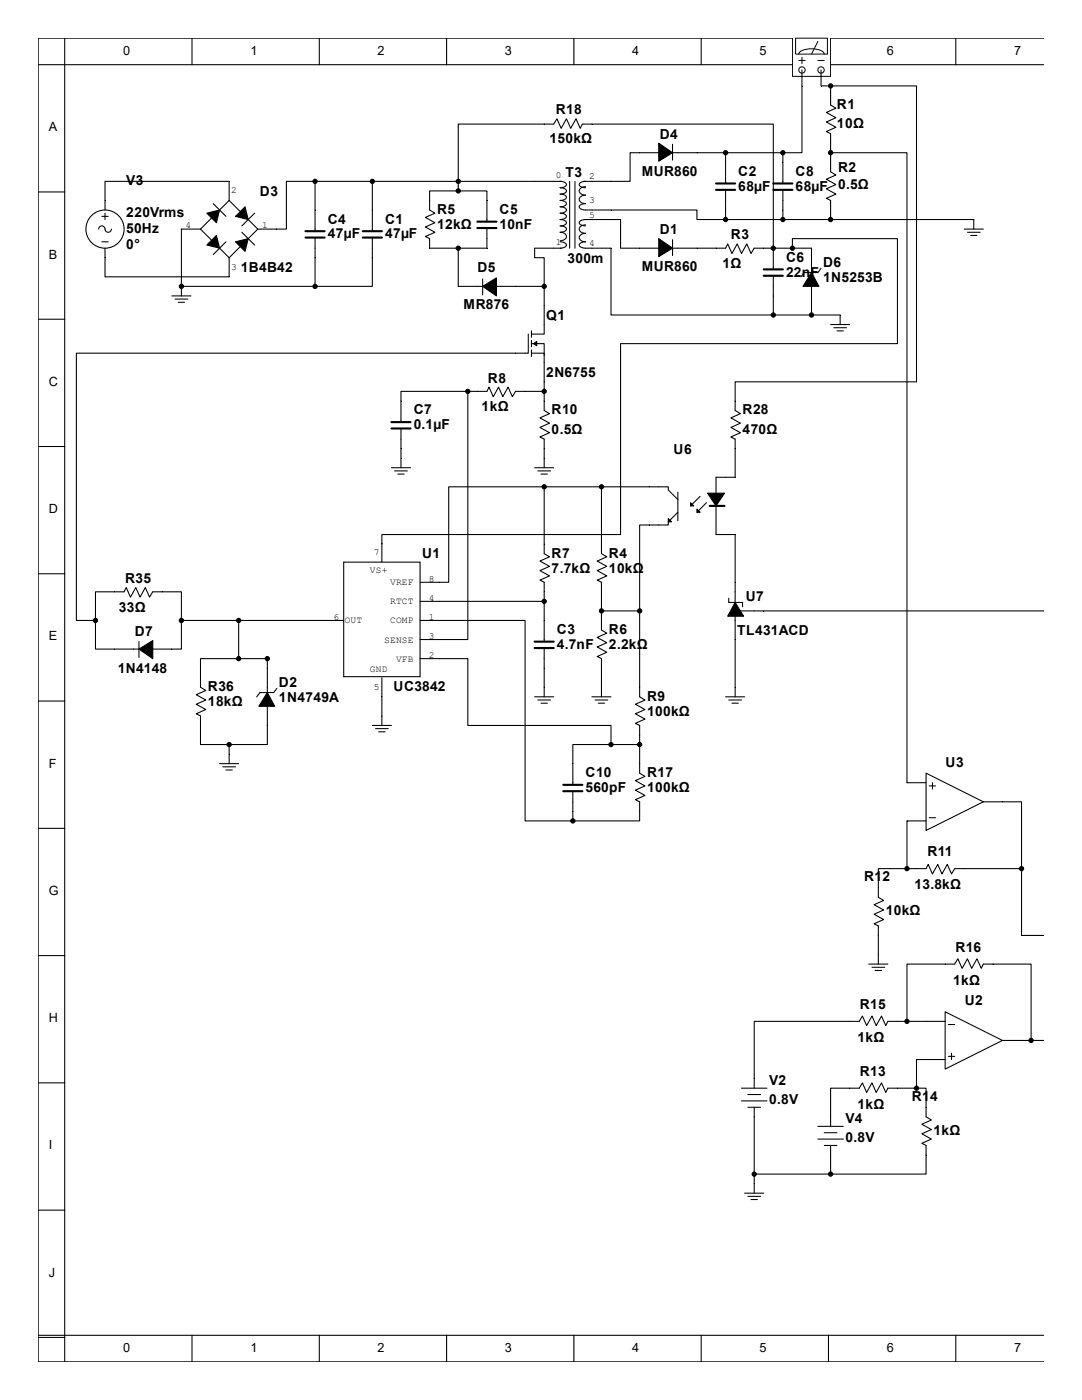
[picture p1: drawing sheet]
<svg xmlns="http://www.w3.org/2000/svg" width="216mm" height="279mm" viewBox="0 0 216 279" stroke-linecap="round" stroke-linejoin="round" font-family="sans-serif">
<g fill="none" stroke="#000" stroke-width=".21">
<path d="M7.6 12.9h200.7M12.9 7.6v264.2M38.3 7.6v5.3M63.7 7.6v5.3M89.1 7.6v5.3M114.5 7.6v5.3M139.9 7.6v5.3M165.3 7.6v5.3M165.7 19v2l1.1 .6-1.9 .8 1.9 1.1-1.9 .8 1.9 1.1-1.9 .8 .8 .5v1.9M190.7 7.6v5.3M208.3 7.6h-200.7v264.2h200.7M7.6 38.3h5.3"/>
<path d="M62.9 36.2h-5.8v9.5h-5.7M62.9 36.2v9.9M62.9 36.2h49.1M74.3 36.2v9.9M91.4 38.1h-5.7v3.8l1.1 .6-1.9 .9 1.9 1-1.9 .9 1.9 1.1-1.9 .8 .8 .4v1.9h11.5v-4M91.4 38.1h5.8v6.1M111.8 36.2a1.14 1.14 0 0 1 1.2 .6 1.14 1.14 0 0 1-1.2 .7 1.14 1.14 0 0 1 1.2 .6 1.14 1.14 0 0 1-1.2 .6 1.14 1.14 0 0 1 1.2 .7 1.14 1.14 0 0 1-1.2 .6 1.14 1.14 0 0 1 1.2 .6 1.14 1.14 0 0 1-1.2 .7 1.14 1.14 0 0 1 1.2 .6 1.14 1.14 0 0 1-1.2 .6 1.14 1.14 0 0 1 1.2 .7 1.14 1.14 0 0 1-1.2 .6 1.14 1.14 0 0 1 1.2 .6 1.14 1.14 0 0 1-1.2 .7 1.14 1.14 0 0 1 1.2 .6 1.14 1.14 0 0 1-1.2 .7 .89 .89 0 0 1 1 .3 .89 .89 0 0 1 0 1l-1 .3M113.7 36.2v13.3M114.7 36.2v13.3M116.4 36.2h9.3v-5.7h19.1v6.1M116.8 36.2a1.14 1.14 0 0 0-1.2 .6 1.14 1.14 0 0 0 1.2 .7M116.8 37.3a.89 .89 0 0 0-1 .3 .89 .89 0 0 0 0 1l1 .3a.89 .89 0 0 0-1 .4 .89 .89 0 0 0 0 1l1 .3a1.14 1.14 0 0 0-1.2 .7 1.14 1.14 0 0 0 1.2 .6h22.3v1.9h5.7"/>
<path d="M118.1 24.8h-1.9l-.4 .8-.9-1.9-1 1.9-.9-1.9-1 1.9-.9-1.9-.6 1.1h-19.1v13.3M134.2 28.8v3.2M144.8 37.9v5.9M156.2 32.4v4.2M156.2 37.9v5.9M165.7 32.4v1.9l1.1 .6-1.9 .9 1.9 1-1.9 .9 1.9 1-1.9 .9 .8 .4v3.8M20.3 43.2h1.3M20.3 48.3h1.3M21 49.5v5.7h24.7v-3.8M21 42.5v1.3M22.2 45.7a.68 .68 0 0 1-.8 .6 .68 .68 0 0 1-.5-.8 .64 .64 0 0 0-.7-.4 .64 .64 0 0 0-.5 .6M34.3 59.1h3.8"/>
<path d="M34.9 59.7h2.6M36.2 57.1h.1M36.2 57.1h26.7M40 45.7h-3.8v13.4M40 45.7l5.7 5.7M42.5 40.6l2.6 2.6M45.1 48.3l-2.6 2.5M45.7 40v-3.8h-24.7v5.7M45.7 40l-5.7 5.7M45.7 40l5.7 5.7M48.3 46.4l2.5 2.5M50.8 42.5l-2.5 2.6"/>
<path d="M51.4 45.7l-5.7 5.7M62.9 47.4v9.7M74.3 47.4v9.7h-11.4M91.4 49.5v7.6h17.2M96.3 55.7v3.1M108.6 57.1v9.6h-2.6M111.8 48.3a1.14 1.14 0 0 1 1.2 .6 1.14 1.14 0 0 1-1.2 .6M112 49.5h-5.3v1.9h1.9v5.7M116.8 45.1a1.14 1.14 0 0 1-1.2-.6 1.14 1.14 0 0 1 1.2-.7h7v5.7h21l.4-.8 .8 1.9 1.1-1.9 .9 1.9 1-1.9 .9 1.9 .6-1.1h11.4v13.4M116.8 44.9a.89 .89 0 0 0-1 .3 .89 .89 0 0 0 0 1l1 .4a.89 .89 0 0 0-1 .3 .89 .89 0 0 0 0 1l1 .4a1.14 1.14 0 0 0-1.2 .6 1.14 1.14 0 0 0 1.2 .6h5.1v13.4h32.4M134.2 47.8v3.2M144.8 43.8h49.5v1.9"/>
<path d="M154.3 49.5v4.3M154.3 55v7.9M158.1 49.5v-1.9h21v21h-55.3v38.1h-47.6v1.9M163.8 53.6l-.6 .8h-2.8l-.6 .8M192.4 45.7h3.8M193 46.4h2.6M193.7 47h1.2M7.6 63.7h5.3M35.6 60.3h1.2M93.3 78.1h3.9l.4-.8 .8 1.9 1.1-1.9 .8 1.9 1.1-1.9 .8 1.9 .7-1.1h5.7M93.3 78.1h-13.3v6.1M93.3 78.1v49.5h-9.5"/>
<path d="M105.4 66.7v3.8h-90.2v53.3h3.8M106 68.6h2.6v2.3M106 70.5h2.6v11.4l1 .7-1.9 .8 1.9 1.1-1.9 .8 1.9 1.1-1.9 .8 .9 .4v5.7M106 66v1.3M106 67.9v1.3M106 69.8v1.3M154.3 62.9h13.3v1.9M165.7 64.8h3.8M166.4 65.4h2.5M167 66h1.3M7.6 89.1h5.3M78.1 93.3h3.8"/>
<path d="M78.7 94h2.6M79.4 94.6h1.2M80 85.5v7.8M106.7 93.3h3.8M107.3 94h2.6M107.9 94.6h1.3M108.6 97.2h24.7v.6l2 1.9M108.6 97.2v13.3l1 .6-1.9 .9 1.9 1-1.9 .9 1.9 1-1.9 .9 .9 .4v11.9M108.6 97.2h-19.1v19h-5.7M120 97.2v13.3l1.1 .6-1.9 .9 1.9 1-1.9 .9 1.9 1-1.9 .9 .8 .4v9.5l1.1 .7-1.9 .8 1.9 1.1-1.9 .8 1.9 1.1-1.9 .8 .8 .4v7.7M135.3 98.2v5.7M139.7 99.1l-1.9 1.9"/>
<path d="M146.7 80v1.9l1 .7-1.9 .8 1.9 1.1-1.9 .8 1.9 1.1-1.9 .8 .9 .4v7.6h-3.8v11.5h3.8v32.4M7.6 114.5h5.3M68.6 112.2h15.2v22.8h-15.2zM76.2 108.4v3.8M135.3 102.2l-2 1.9v.7h-3.8M141 100.3l-1.9 1.9M145.4 119.4v.8h2.8v.9M7.6 139.9h5.3M19 123.8v-5.7h5.8l.4-.8 .8 1.9 1.1-1.9 .8 1.9 1.1-1.9 .8 1.9 .7-1.1h5.7v5.7M19 123.8v5.7h17.2v-5.7M27.7 128.1v3.1M36.2 123.8h32.4"/>
<path d="M47.6 131.4h-7.6v5.8l1.1 .6-1.9 .8 1.9 1.1-1.9 .8 1.9 1.1-1.9 .9 .8 .4v5.7h5.7M47.6 131.4h5.7v17.2h-7.6M47.6 123.8v7.6M55.2 137.4l-.6 .8h-2.7l-.7 .9M76.2 135.3v9.5M83.8 131.4h9.5v13.4h28.6v3.8M83.8 123.8h21v40h9.5M83.8 120h24.8M106.7 139.1h3.8M107.3 139.7h2.6M108.6 129.3v9.8M118.1 139.1h3.8"/>
<path d="M118.7 139.7h2.6M120 121.9h7.6v17.2l1.1 .6-1.9 .8 1.9 1.1-1.9 .9 1.9 1-1.9 .9 .8 .4v9.5l1.1 .6-1.9 .9 1.9 1-1.9 .9 1.9 1.1-1.9 .8 .8 .4v3.8h-13.3M144.8 139.1h3.8M145.4 139.7h2.6M147.7 121.9h4.7M43.8 152.4h3.8M44.4 153h2.6M45.1 153.7h1.3M45.7 148.6v3.8M74.3 144.8h3.8M74.9 145.4h2.6M75.6 146h1.2"/>
<path d="M107.9 140.3h1.3M114.3 157.9v5.9M119.4 140.3h1.2M121.9 148.6h-7.6v8M121.9 148.6h5.7M146 140.3h1.3M7.6 165.3h5.3M7.6 190.7h5.3M7.6 216.1h5.3M7.6 241.5h5.3M7.6 266.9h5.3M7.6 266.5h200.7"/>
<path d="M38.3 266.5v5.3M63.7 266.5v5.3M89.1 266.5v5.3M114.5 266.5v5.3M139.9 266.5v5.3M165.3 266.5v5.3M190.7 266.5v5.3"/>
<circle cx="21" cy="45.7" r="3.8"/>
</g>
<g fill="#000" stroke="#000" stroke-width=".21">
<path d="M131.4 28.6l2.8 1.9-2.8 1.7zM41.3 42.5l2.5-.6-.6 2.5zM41.3 48.9l1.9-1.9 .6 2.5zM96.3 57.1l2.8-1.6v3.6zM131.4 47.6l2.8 1.9-2.8 1.7zM161.9 54.4l1.5 2.7h-3.2zM106.5 68.6l.6-.4v.8zM27.7 129.5l2.8-1.7v3.6zM146.7 120.2l1.7 2.8h-3.2zM53.3 138.2l1.5 2.8h-3.2z"/>
<path d="M47 48.3l2.5-.7-.6 2.6z" fill-rule="evenodd"/>
<path d="M47 43.2l1.9-1.9 .6 2.5z" fill-rule="evenodd"/>
<path d="M141.2 98.4h3.4l-1.7 2.6z" fill-rule="evenodd"/>
<path d="M133.3 103.5l.7 .6h-.7z" fill-rule="evenodd"/>
<path d="M137.8 100.3l.6 .7h-.6z" fill-rule="evenodd"/>
<path d="M139.1 101.6l.6 .6h-.6z" fill-rule="evenodd"/>
<circle cx="62.9" cy="36.2" r=".42"/>
<circle cx="74.3" cy="36.2" r=".42"/>
<circle cx="91.4" cy="38.1" r=".42"/>
<circle cx="91.4" cy="36.2" r=".42"/>
<circle cx="144.8" cy="30.5" r=".42"/>
<circle cx="36.2" cy="57.2" r=".42"/>
<circle cx="62.9" cy="57.1" r=".42"/>
<circle cx="91.4" cy="49.5" r=".42"/>
<circle cx="108.6" cy="57.2" r=".42"/>
<circle cx="144.8" cy="43.8" r=".42"/>
<circle cx="154.3" cy="49.5" r=".42"/>
<circle cx="156.2" cy="43.8" r=".42"/>
<circle cx="158.1" cy="49.5" r=".42"/>
<circle cx="165.7" cy="43.8" r=".42"/>
<circle cx="93.3" cy="78.1" r=".42"/>
<circle cx="108.6" cy="78.1" r=".42"/>
<circle cx="154.3" cy="62.9" r=".42"/>
<circle cx="161.9" cy="62.9" r=".42"/>
<circle cx="108.6" cy="97.2" r=".42"/>
<circle cx="120" cy="97.2" r=".42"/>
<circle cx="19" cy="123.8" r=".42"/>
<circle cx="36.2" cy="123.8" r=".42"/>
<circle cx="47.6" cy="131.4" r=".42"/>
<circle cx="47.6" cy="123.8" r=".42"/>
<circle cx="53.3" cy="131.4" r=".42"/>
<circle cx="108.6" cy="120" r=".42"/>
<circle cx="120" cy="121.9" r=".42"/>
<circle cx="127.6" cy="121.9" r=".42"/>
<circle cx="45.7" cy="148.6" r=".42"/>
<circle cx="121.9" cy="148.6" r=".42"/>
<circle cx="127.6" cy="148.6" r=".42"/>
<circle cx="114.3" cy="163.8" r=".42"/>
</g>
<g fill="none" stroke="#000" stroke-width=".42">
<path d="M142.9 36.6h3.8M142.9 37.9h3.8M154.3 36.6h3.8M154.3 37.9h3.8M61 46.1h3.8M61 47.4h3.8M72.4 46.1h3.8M72.4 47.4h3.8M95.2 44.2h3.9M95.2 45.5h3.9M152.4 53.8h3.8M152.4 55h3.8"/>
<path d="M78.1 84.2h3.8M78.1 85.5h3.8M141.6 101h3M106.7 128.1h3.8M106.7 129.3h3.8M112.4 156.6h3.8M112.4 157.9h3.8"/>
</g>
<path d="M158.2 7.6h7.5v7.6h-7.5z" fill="#fff"/>
<path d="M158.1 7.6v7.6h7.6v-7.6" fill="none" stroke="#000" stroke-width=".2"/>
<path d="M158.8 7.7h6.3v3.1h-6.3z" fill="#fff"/>
<path d="M158.7 7.6h6.4v3.2h-6.4zM163.2 8.3l-1.3 2.5" fill="none" stroke="#000" stroke-width=".2"/>
<g fill="#fff" stroke="#000" stroke-width=".2">
<circle cx="160" cy="14" r=".64"/>
<circle cx="163.8" cy="14" r=".64"/>
</g>
<g fill="none" stroke="#000" stroke-width=".21">
<path d="M160 14v16.5h-3.8M163.8 14v3.1h1.9M165.7 17.1h17.2v59.1h-36.2v3.8M165.7 17.1v1.9M118.1 24.8h36.2v24.7M144.8 30.5h11.4M156.2 30.5v1.9M165.7 30.5h15.3v125.7h3.8M165.7 28.6v3.8M129.5 104.8h-1.9v17.1M152.4 121.9h55.9M184.8 154.3l11.4 5.7-11.4 5.7z"/>
<path d="M185.4 156.8h1.3M186.1 156.2v1.3M181 173.4h3.8l.4-.9 .9 1.9 1-1.9 .9 1.9 1-1.9 .9 1.9 .6-1h13.3M181 173.4h-5.7v5.7l1 .6-1.9 .9 1.9 1-1.9 .9 1.9 1-1.9 .9 .9 .4v7.6M184.8 163.8h-3.8v9.6M185.4 163.2h1.3M196.2 160h7.6v13.4M203.8 173.4v13.3h4.5M173.4 192.4h3.8M174 193h2.5M174.6 193.7h1.3M148 217.2h5"/>
<path d="M148 219.7h5M149.2 218.4h2.6M181 203.8v-11.4h9.5l.6-1.1 .9 2 1-2 .9 2 1-2 .9 2 .4-.9h9.5v15.2M182.9 217.2h-5.7l-.5 .8-.8-1.9-1.1 1.9-.8-1.9-1.1 1.9-.8-1.9-.7 1.1h-5.7v7.6M182.9 217.2h1.9v5.7l1 .6-1.9 .9 1.9 1-1.9 .9 1.9 1-1.9 .9 .9 .4v5.7h-19.1M188.6 201.9l11.4 5.7-11.4 5.8zM188.6 203.8h-11.4l-.5 .9-.8-1.9-1.1 1.9-.8-1.9-1.1 1.9-.8-1.9-.7 1h-20.9v13.4M188.6 211.5h-5.7v5.7M189.2 204.5h1.3M189.2 210.8h1.3M189.9 210.2v1.3M200 207.6h8.3"/>
<path d="M148.6 238.1h3.8M149.2 238.8h2.6M149.2 221h2.6M149.9 239.4h1.2M150.5 221v17.1M150.5 234.3h15.2M163.2 224.8h5.1M163.2 227.3h5.1M164.5 226.1h2.5M164.5 228.6h2.5M165.7 228.6v5.7"/>
</g>
<path d="M159.4 10.8a2.38 2.38 0 0 1 2.5-1.1 2.38 2.38 0 0 1 2.6 1.1M159.4 12.1h1.3M160 11.4v1.3M163.2 12.1h1.3" fill="none" stroke="#000" stroke-width=".2"/>
<g fill="#000" stroke="#000" stroke-width=".21">
<circle cx="165.7" cy="17.1" r=".42"/>
<circle cx="156.2" cy="30.5" r=".42"/>
<circle cx="165.7" cy="30.5" r=".42"/>
<circle cx="181" cy="173.4" r=".42"/>
<circle cx="203.8" cy="173.4" r=".42"/>
<circle cx="181" cy="203.8" r=".42"/>
<circle cx="182.9" cy="217.2" r=".42"/>
<circle cx="205.7" cy="207.6" r=".42"/>
<circle cx="150.5" cy="234.3" r=".42"/>
<circle cx="165.7" cy="234.3" r=".42"/>
</g>
<g font-size="2.7">
<text x="110.9" y="22.8">R18</text>
<text x="167" y="21.8">R1</text>
<text x="109.6" y="28.5">150kΩ</text>
<text x="131.7" y="27.7">D4</text>
<text x="167" y="25.6">10Ω</text>
<text x="112.8" y="35.3">T3</text>
<text x="128.1" y="35.1">MUR860</text>
<text x="147.3" y="35.1">C2</text>
<text x="158.7" y="35.1">C8</text>
<text x="167.2" y="34.2">R2</text>
<text x="25.2" y="37">V3</text>
<text x="51.9" y="39.1">D3</text>
<text x="147.3" y="38.1">68µF</text>
<text x="158.7" y="38.1">68µF</text>
<text x="167.2" y="37.6">0.5Ω</text>
<text x="25.2" y="43.3">220Vrms</text>
<text x="25.2" y="46.5">50Hz</text>
<text x="65.4" y="44.6">C4</text>
<text x="65.4" y="47.6">47µF</text>
<text x="76.8" y="44.6">C1</text>
<text x="76.8" y="47.6">47µF</text>
<text x="87.2" y="42.7">R5</text>
<text x="87.2" y="45.7">12kΩ</text>
<text x="99.7" y="42.7">C5</text>
<text x="99.7" y="45.7">10nF</text>
<text x="131.7" y="46.7">D1</text>
<text x="145.8" y="47.8">R3</text>
<text x="25.2" y="49.7">0°</text>
<text x="113.2" y="52.5">300m</text>
<text x="144.1" y="53.5">1Ω</text>
<text x="156.8" y="52.2">C6</text>
<text x="164.3" y="53.3">D6</text>
<text x="48" y="54.4">1B4B42</text>
<text x="95.2" y="54.4">D5</text>
<text x="128.1" y="54.1">MUR860</text>
<text x="156.8" y="55.2">22nF</text>
<text x="164.3" y="56.3">1N5253B</text>
<text x="92.5" y="61.8">MR876</text>
<text x="109" y="63.9">Q1</text>
<text x="97.4" y="76.4">R8</text>
<text x="109" y="75.3">2N6755</text>
<text x="82.5" y="82.7">C7</text>
<text x="96.1" y="82.1">1kΩ</text>
<text x="110.1" y="82.7">R10</text>
<text x="148.2" y="82.7">R28</text>
<text x="82.5" y="85.7">0.1µF</text>
<text x="110.1" y="86.5">0.5Ω</text>
<text x="148.2" y="86.5">470Ω</text>
<text x="134.4" y="90.6">U6</text>
<text x="84.2" y="111.3">U1</text>
<text x="110.1" y="111.3">R7</text>
<text x="121.5" y="111.3">R4</text>
<text x="25" y="116.4">R35</text>
<text x="110.1" y="114.3">7.7kΩ</text>
<text x="121.5" y="114.3">10kΩ</text>
<text x="148.8" y="120">U7</text>
<text x="23.7" y="122.1">33Ω</text>
<text x="26.9" y="127">D7</text>
<text x="111.1" y="126.5">C3</text>
<text x="111.1" y="129.5">4.7nF</text>
<text x="121.5" y="126.5">R6</text>
<text x="121.5" y="129.5">2.2kΩ</text>
<text x="147.1" y="126.7">TL431ACD</text>
<text x="23.5" y="134.4">1N4148</text>
<text x="41.5" y="138">R36</text>
<text x="55.7" y="137.1">D2</text>
<text x="78.5" y="138">UC3842</text>
<text x="41.5" y="140.9">18kΩ</text>
<text x="55.7" y="140.1">1N4749A</text>
<text x="129.1" y="139.9">R9</text>
<text x="129.1" y="142.8">100kΩ</text>
<text x="116.8" y="155.1">C10</text>
<text x="129.1" y="155.1">R17</text>
<text x="188.7" y="153">U3</text>
<text x="116.8" y="158.1">560pF</text>
<text x="129.1" y="158.1">100kΩ</text>
<text x="185" y="170.8">R11</text>
<text x="172.4" y="175.9">R12</text>
<text x="182.5" y="177.3">13.8kΩ</text>
<text x="176.7" y="182.6">10kΩ</text>
<text x="190.6" y="190">R16</text>
<text x="190.2" y="196.6">1kΩ</text>
<text x="171.6" y="201.5">R15</text>
<text x="192.5" y="200.6">U2</text>
<text x="171.1" y="208">1kΩ</text>
<text x="171.6" y="214.8">R13</text>
<text x="153.5" y="216.5">V2</text>
<text x="153.5" y="220.3">0.8V</text>
<text x="171.1" y="221.4">1kΩ</text>
<text x="181.9" y="219.7">R14</text>
<text x="168.7" y="224.1">V4</text>
<text x="168.7" y="227.9">0.8V</text>
<text x="186.3" y="226.4">1kΩ</text>
</g>
<g font-size="2.5">
<text x="24.6" y="11">0</text>
<text x="50" y="11">1</text>
<text x="75.4" y="11">2</text>
<text x="100.8" y="11">3</text>
<text x="126.2" y="11">4</text>
<text x="151.6" y="11">5</text>
<text x="177" y="11">6</text>
<text x="202.4" y="11">7</text>
<text x="9.7" y="26.2">A</text>
<text x="9.7" y="51.6">B</text>
<text x="9.7" y="77">C</text>
<text x="9.7" y="102.4">D</text>
<text x="9.7" y="127.8">E</text>
<text x="9.7" y="153.2">F</text>
<text x="9.7" y="178.6">G</text>
<text x="9.7" y="204">H</text>
<text x="9.7" y="229.4">I</text>
<text x="9.7" y="254.8">J</text>
<text x="24.6" y="269.8">0</text>
<text x="50" y="269.8">1</text>
<text x="75.4" y="269.8">2</text>
<text x="100.8" y="269.8">3</text>
<text x="126.2" y="269.8">4</text>
<text x="151.6" y="269.8">5</text>
<text x="177" y="269.8">6</text>
<text x="202.4" y="269.8">7</text>
</g>
<g font-size="1.9">
<text x="110.9" y="35.5">0</text>
<text x="117.6" y="35.7">2</text>
<text x="46.1" y="38.6">2</text>
<text x="117.6" y="40.6">3</text>
<text x="37" y="45.6">4</text>
<text x="52.3" y="45.6">1</text>
<text x="117.6" y="43.6">5</text>
<text x="46.1" y="53.8">3</text>
<text x="110.9" y="48.9">1</text>
<text x="117.6" y="49.1">4</text>
<text x="74.6" y="110.8">7</text>
<text x="73.8" y="114.4">VS+</text>
<text x="77.9" y="116.8">VREF</text>
<text x="85.6" y="116.1">8</text>
<text x="85.6" y="119.9">4</text>
<text x="66.5" y="123.7">6</text>
<text x="68.8" y="124.4">OUT</text>
<text x="77.9" y="120.6">RTCT</text>
<text x="77.9" y="124.4">COMP</text>
<text x="85.6" y="123.7">1</text>
<text x="76.7" y="128.2">SENSE</text>
<text x="85.6" y="127.5">3</text>
<text x="85.6" y="131.3">2</text>
<text x="73.8" y="134.2">GND</text>
<text x="74.6" y="137.7">5</text>
<text x="79" y="132">VFB</text>
</g>
</svg>
